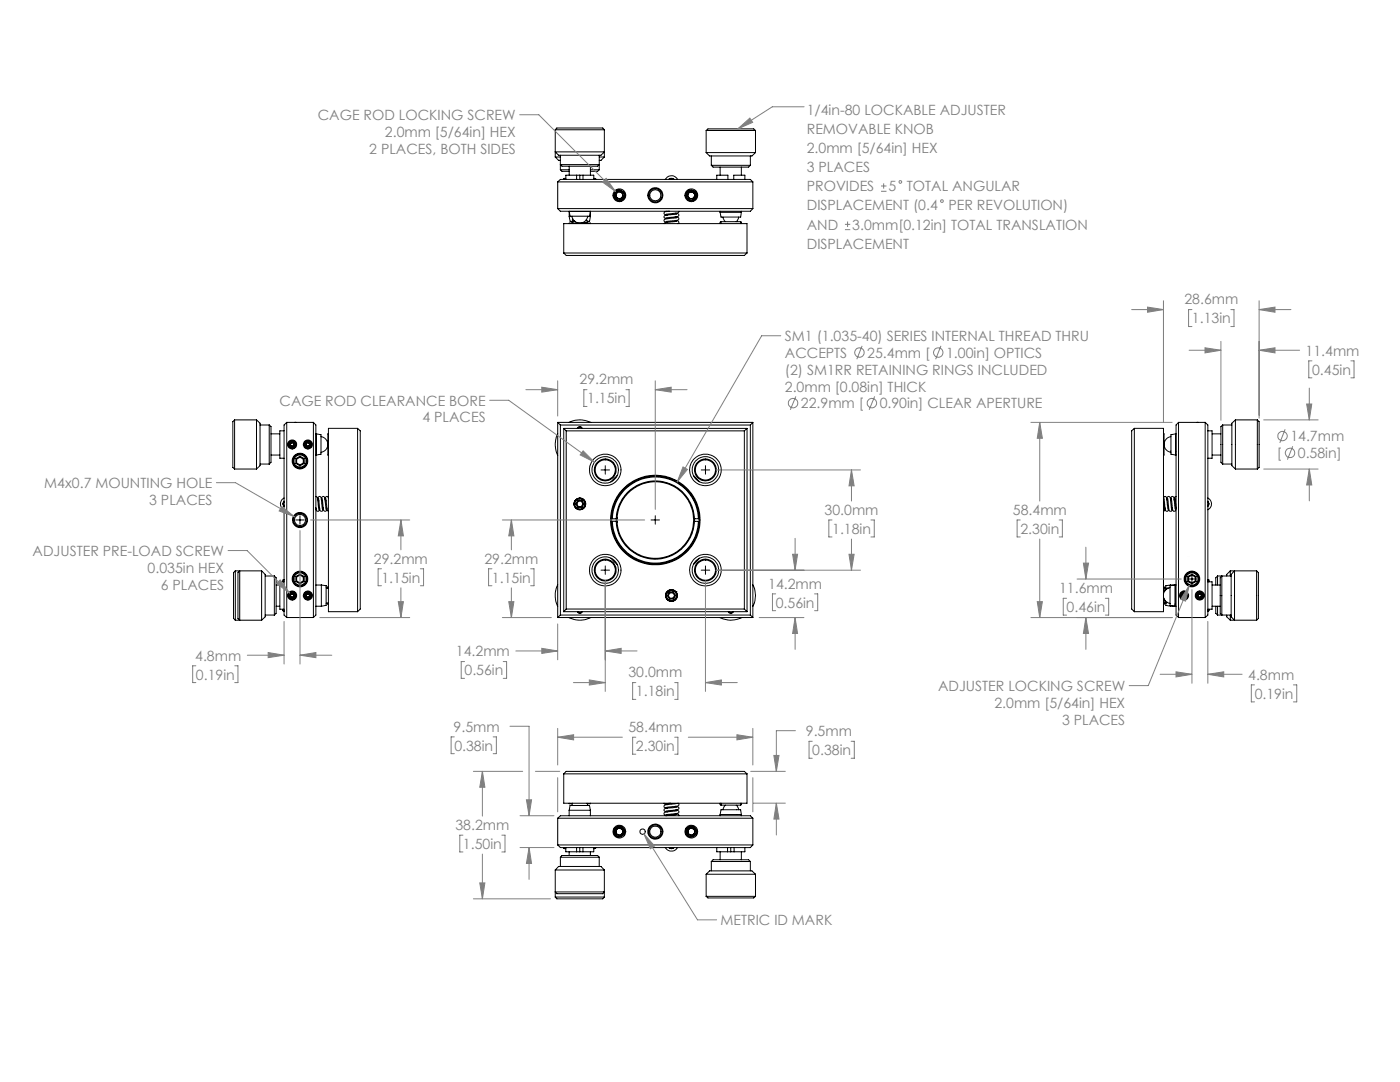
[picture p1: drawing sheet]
<svg xmlns="http://www.w3.org/2000/svg" width="279mm" height="216mm" viewBox="0 0 279 216" stroke-linecap="round" stroke-linejoin="round" font-family="sans-serif">
<g fill="none" stroke="#000" stroke-width=".2">
<path d="M110.8 31.3h1M110.8 31.3l.7 .7h.3M110.8 25.9h9.8M110.8 25.9l.3-.4h9.2l.3 .4M110.8 30.3h9.8l-.7 .7h-8.4zM110.8 25.9v5.4M111.3 36.3v5.3M111.3 36.3h38.9M111.3 36.3l.5-.5h38l.4 .5M111.8 33.9h1.8M111.8 33.9l.4 .3h1.4M111.8 32.8h7.8l-.3 .4h-7.1z"/>
<path d="M111.8 31v2.9M112.6 35.6v.2M112.6 35.6l-.1 .2M112.6 35.6h.3M113.6 33.2v1.8M115.1 35h-2.2v.8M115.1 35h1.2M115.1 35v.8M115.7 35v.8M116.3 35h2.2v.8M116.3 35v.8M117.8 33.9h1.8"/>
<path d="M117.8 33.2v1.8M118.5 35.6h.2M118.7 35.6l.2 .2M118.7 35.6v.2M119.6 31.3h1M119.6 33.9l-.3 .3h-1.5M119.6 31v2.9M120.6 31.3l-.7 .7h-.3M120.6 25.9v5.4M122.9 38.7a.81 .81 0 0 1 1.3-.2v.2a.7 .7 0 0 1-.5 1 .7 .7 0 0 1-.8-.8zM123.3 38a1.07 1.07 0 0 0-.7 1.4 1.07 1.07 0 0 0 1.5 .5 1.07 1.07 0 0 0 .4-1.5M123.3 38a1.09 1.09 0 0 1 1.2 .4"/>
<path d="M123.5 37.8l-.2 .2M124.5 38.4a1.1 1.1 0 0 1-.9 1.7M124.7 39v.1M132.8 35.8a1.37 1.37 0 0 1 2.4 0M133.6 35.8a.57 .57 0 0 1 .8 0M133.7 35.8l.2-.1 .4 .1M134 35.6l-.5 .2M134.1 35.6l.4 .2M137.3 38.1a1.07 1.07 0 0 0-.2 1.5 1.07 1.07 0 0 0 1.6 .2 1.07 1.07 0 0 0 0-1.6M137.3 38.1a1.16 1.16 0 0 1 1.4 .1M137.5 37.9l-.2 .2M137.6 38.3h.2a.75 .75 0 0 1 .9 .8l-.1 .1a.64 .64 0 0 1-.6 .5 .64 .64 0 0 1-.6-.4l-.2-.4z"/>
<path d="M138.7 38.2a1.12 1.12 0 0 1-.3 1.9M139 38.7l.1 .1M140.9 26h9.9M140.9 26l.4-.3h9.1l.4 .3M140.9 30.4h9.9M140.9 30.4l.7 .7h8.5l.7-.7M140.9 26v4.4M142 33h7.8M142 33l.3 .3h7.1l.4-.3M142 31.1v1.9M143 35.8v-.8h2.3v.8M143.7 33.3v1.7"/>
<path d="M146.4 35.8v-.8h2.3v.8M148 33.3v1.7M149.8 31.1v1.9M150.2 36.3v5.3M150.8 26v4.4M111.3 41.6h38.9M111.3 41.6l.5 .6h38l.4-.6M112.5 50.5v-5.9h36.6v5.9M112.5 50.5h36.6M112.5 50.5l.5 .5h35.6l.5-.5M113.6 44.6v-.1h4.2v.1M113.6 43.2h.6"/>
<path d="M113.6 43.2l.2 1h1M113.6 42.2h4.2l-.1 .9h-3.9zM113.6 42.2v1M114.2 44.2v.3l.1-.2 .4-.1M114.2 43.1a1.58 1.58 0 0 0 1.5 1.4 1.58 1.58 0 0 0 1.6-1.4M114.3 43.6l-.1 .1a.34 .34 0 0 0 .5 .4M116.5 44.5h.1M117 43.9l.2 .2-.1 .2-.6 .2M117.3 43.2h.5M117.3 44.2l-.1 .3M117.8 43.2l-.1 1h-.5M117.8 42.2v1"/>
<path d="M132.9 42.2h.3M133.6 42.2a.9 .9 0 0 0-1.1 .4 .55 .55 0 0 0 .7 .3M134.8 44h.2a.33 .33 0 0 1 .4 .2 .33 .33 0 0 1-.1 .4M134.8 43.3h.2a.38 .38 0 0 1 .5 .3 .38 .38 0 0 1-.5 .4l-2.1 .2M134.8 42.5l.2 .1a.37 .37 0 0 1 .5 .3 .37 .37 0 0 1-.5 .3l-2.1 .3M135 44.2l-2 .2-.5 .2M135 43.5l-1.7 .1a.57 .57 0 0 0-.8 .5l.7 .3M135 42.7l-1.7 .2a.57 .57 0 0 0-.8 .5l.7 .2M135.5 42.2l-.1 .2-.3 .1-2.2 .3M143.7 42.4h4.3M143.7 42.4l.2 .9h3.9l.2-.9M143.7 42.2v.2"/>
<path d="M143.9 44.2v.4M143.9 44.2l-.2 .1v.3M143.9 44.2h3.9M144.3 43.3l.2 .7 .3 .2M147.4 43.3l-.2 .7-.3 .2M147.8 44.2v.4M147.8 44.2l.2 .4M148 42.2v.2M46.8 83.8v9.8M46.8 83.8l-.3 .3v9.2l.3 .3M46.8 93.6h4.4M46.8 83.8h4.4"/>
<path d="M51.2 83.8v9.8M51.2 83.8l.7 .7v8.4l-.7 .7M51.9 84.8h1.8M51.9 92.6h1.8M53.7 84.8v7.8M53.7 84.8l.4 .3v7.1l-.4 .4M54.1 86.6h1.7M54.1 90.8h1.7M56.7 99.4a1.28 1.28 0 0 0-.7 1.1 1.28 1.28 0 0 0 .7 1.2M56.7 86h-.9v5.4h.9M57.2 84.3h5.3M57.2 84.3l-.5 .5v37.9l.5 .5"/>
<path d="M57.2 84.3v38.9M57.9 88.5v.4M57.9 88.9l.4 .2M57.9 88.5h.1M58 88.5v.4M58 88.9h-.1M58 88.9l.3 .1M58.3 88.3h.1M58.3 89v.1M58.3 88.3l-.4 .2M58.3 88.3l.4 .2M58.3 88.3l.3 .2"/>
<path d="M58.3 88.3l-.3 .2M58.6 88.5v.4M58.6 88.9l-.3 .1M58.6 88.9h.1M58.7 88.5v.4M58.7 88.9l-.4 .2M58.7 88.5h-.1M58.8 84.3h.1M59.1 91.5v1M59.1 91.5l.1 .1M59.1 92.5l.8 .5M59.2 91.6v.8"/>
<path d="M59.2 92.4l-.1 .1M59.2 92.4l.7 .3M59.9 91v.2M59.9 92.7v.3M59.9 91.2l-.7 .4M59.9 91l-.8 .5M59.9 91l.8 .5M59.9 91.2l.6 .4M60.5 91.6v.8M60.5 92.4l-.6 .3M60.5 92.4l.2 .1M60.7 91.5v1"/>
<path d="M60.7 92.5l-.8 .5M60.7 91.5l-.2 .1M61.1 88.5v.4M61.1 88.9l.4 .2M61.1 88.5h.1M61.1 88.9h.1M61.1 88.9l.4 .1M61.5 88.3l-.4 .2M61.5 88.3l.3 .2M61.5 88.3h.1M61.5 89v.1M61.5 88.3l.2 .2"/>
<path d="M61.7 88.9l-.2 .1M61.7 88.9h.1M61.7 88.5v.4M61.8 88.9l-.3 .2M61.8 88.5v.4M61.8 88.5h-.1M62.5 84.3l.5 .5v37.9l-.5 .5M62.5 84.3v38.9M63 99.1h.1a3.8 3.8 0 0 1 .5 2.2v.3M63 86.6h.1M63 90.8h.1M63.1 86.6v4.2"/>
<path d="M63.1 86.6l1 .1v3.9l-1 .2M63.4 99.8v-.2a.36 .36 0 0 1 .2-.5 .36 .36 0 0 1 .5 .2l.2 2.3M63.6 99.5l.2 2a.37 .37 0 0 0 .4 .5 .37 .37 0 0 0 .3-.5v-.2M64.1 87.1a1.59 1.59 0 0 1 1.3 1.6 1.59 1.59 0 0 1-1.3 1.6M64.1 99.8a.43 .43 0 0 1 .1-.6 .43 .43 0 0 1 .5 0l.3 2.4M64.3 99.5l.2 2a.38 .38 0 0 0 .4 .5 .38 .38 0 0 0 .3-.5v-.2M65 99.5l.3 2.1 .2 .4M65.5 99.4a.37 .37 0 0 0-.4-.3 .37 .37 0 0 0-.2 .5v.2M65.5 86.6h-.1v4.2h.1M71.4 85.5h-5.9v36.6h5.9M71.4 85.5v36.6M71.4 85.5l.5 .5v35.5l-.5 .6"/>
<path d="M111.3 86.5v.1a5 5 0 0 0 0 4.3M111.3 84.3v38.9M111.3 84.3l.5 .5M111.3 84.3h38.9M111.8 84.8v37.9M111.8 84.8h38M112.5 85.5l.5 .5M112.5 85.5v36.6M112.5 85.5h36.6M113 86v35.5M113 86h35.6M113.5 84.3h.1a5 5 0 0 1 4.3 0"/>
<path d="M114.7 100h.1M115.2 85.5v-.1a.53 .53 0 0 1 .5-.3 .53 .53 0 0 1 .5 .4M115.3 85.5a.43 .43 0 0 1 .4-.3 .43 .43 0 0 1 .4 .3M115.3 99.8h.8M115.3 99.8l.1 .2M115.3 99.8l-.4 .7M116.1 99.8l.4 .7M116.1 99.8l-.1 .2M119.9 93.8h1.7M120.8 92.9v1.7M123.2 94.9l-1.3 1.2M138.4 94.9l1.2 1.2"/>
<path d="M139.9 93.8h1.7M140.8 92.9v1.7M148.6 86v35.5M149.1 85.5l-.5 .5M149.1 85.5v36.6M149.8 84.8v37.9M150.2 84.3l-.4 .5M150.2 84.3v38.9M226.4 85.5h5.8v36.6h-5.8M226.4 85.5v36.6M226.4 85.5l-.6 .5v35.5l.6 .6M232.2 99.4l.1-.2a.34 .34 0 0 1 .5-.1 .34 .34 0 0 1 0 .5l.3 2"/>
<path d="M232.2 86.6h.1v4.2h-.1M232.3 99.4v.4a4 4 0 0 0 .5 2.2l.3-.1 .1-.6M232.9 99.8v-.4a.35 .35 0 0 1 .5-.3 .35 .35 0 0 1 .2 .5l.2 2M233 99.4l.1 .4a3.3 3.3 0 0 0 .4 2.2l.3-.1 .2-.6M233.6 99.8v-.2a.38 .38 0 0 1 .3-.5 .38 .38 0 0 1 .4 .5l.2 2M233.7 87.1a1.59 1.59 0 0 0-1.4 1.6 1.59 1.59 0 0 0 1.4 1.6M233.8 99.4v.4a3.6 3.6 0 0 0 .4 2.2l.4-.1 .1-.6M234.5 99.4l.2 2M234.6 86.6v4.2M234.6 86.6l-.9 .1v3.9l.9 .2M234.6 86.6h.1M234.6 90.8h.1"/>
<path d="M234.7 99.1l-.2 .1-.2 .6M235.2 84.3h5.3M235.2 84.3v38.9M235.2 84.3l-.5 .5v37.9l.5 .5M237.2 92.6h1.5v.2h-1.2l.2 .3h-.1zM237.2 88.7h1.5v.2h-1.3l1.3 .4v.3l-1.3 .4h1.3v.2h-1.5v-.4l1.3-.4-1.3-.4zM237.2 99.8l.4-.2-.2 .7 .2 .1a.65 .65 0 0 1 .9-.7 .75 .75 0 0 1-.3 1.2l.3 .1 .2 .5v1.1l-.3 .1v.5l.2 .1v1.4h-1.5v-.4h1.2v-.7l-1.2-.5v-.3l1.4-.6h-1.4v-.7a.4 .4 0 0 1 .2-.5 .4 .4 0 0 1 .5 .1l.3-.2v-.4a.25 .25 0 0 0 .3-.2 .25 .25 0 0 0-.3-.3 .8 .8 0 0 1-.7 .9 .76 .76 0 0 1-.2-1.1zM237.2 90.9h.2v.5h1.3v.2h-1.3v.5h-.2zM237.2 90.3l1.5 .4v.2l-1.5-.4zM237.2 94.9l.6 .7 .9-.7v.2l-.7 .6 .2 .2h.5v.2h-1.5v-.2h.7l-.7-.7zM237.3 93.7l.3-.2 .1 .2a.47 .47 0 0 0-.3 .7 .47 .47 0 0 0 .7 .2 .44 .44 0 0 0 .5-.4 .44 .44 0 0 0-.4-.5v-.2a.7 .7 0 0 1 .5 .9 .7 .7 0 0 1-1 .4 .71 .71 0 0 1-.4-1.1zM238.9 84.3h.1"/>
<path d="M240.5 84.3v38.9M240.5 84.3l.5 .5v37.9l-.5 .5M241 99.4a1.28 1.28 0 0 1 .8 1.1 1.28 1.28 0 0 1-.8 1.2M241 86h.9v5.4h-.9M241.9 86.6h1.8M241.9 90.8h1.8M244 84.8v7.8M244 84.8l-.3 .3v7.1l.3 .4M244 84.8h1.8M244 92.6h1.8M246.6 83.8v9.8M246.6 83.8l-.8 .7v8.4l.8 .7"/>
<path d="M246.6 93.6h4.3M246.6 83.8h4.3M250.9 83.8v9.8M250.9 83.8l.4 .3v9.2l-.4 .3M47 113.9v9.9M47 113.9l-.4 .4v9.1l.4 .4M47 113.9h5.2M47.8 113.9v9.9l-.3-.4v-9.1zM52.2 113.9v9.9M52.2 113.9l.7 .7v8.5l-.7 .7M52.9 114.9h1.9M54.8 114.9v7.8"/>
<path d="M54.8 114.9l.3 .4v7.1l-.3 .3M55.1 116.7h.7M56.5 100.6l.2 .5M56.5 115.7h.2M56.5 115.7v.4M56.7 100l-.2 .5M56.7 115.7h-.2M56.7 100.1a.53 .53 0 0 0 0 .9M56.7 100.2l-.1 .2 .1 .5M56.7 116.1h-.9v5.5h.9M57.9 118.6v.5M57.9 119.1l.4 .2"/>
<path d="M57.9 118.6l.1 .1M58 119l.3 .2M58 119l-.1 .1M58 118.7v.3M58.3 118.4l-.4 .2M58.3 118.4l.4 .2M58.3 118.4v.1M58.3 119.2v.1M58.3 118.5l.3 .2M58.3 118.5l-.3 .2M58.6 119l-.3 .2M58.6 119l.1 .1"/>
<path d="M58.6 118.7v.3M58.7 119.1l-.4 .2M58.7 118.6v.5M58.7 118.6l-.1 .1M59 103.8h1.7M59.1 116l.8 .5M59.1 115l.1 .1M59.1 115v1M59.2 115.9l.7 .4M59.2 115.9l-.1 .1M59.2 115.1v.8M59.9 114.6v.2"/>
<path d="M59.9 116.3v.2M59.9 114.8l-.7 .3M59.9 114.6l-.8 .4M59.9 114.6l.8 .4M59.9 114.8l.6 .3M59.9 102.9v1.7M60.5 115.9l-.6 .4M60.5 115.9l.2 .1M60.5 115.1v.8M60.7 116l-.8 .5M60.7 115v1M60.7 115l-.2 .1"/>
<path d="M61.1 118.6v.5M61.1 119.1l.4 .2M61.1 118.6v.1M61.1 118.7v.3M61.1 119v.1M61.1 119l.4 .2M61.5 118.4v.1M61.5 119.2v.1M61.5 118.4l-.4 .2M61.5 118.4l.3 .2M61.5 118.5l-.4 .2M61.5 118.5l.2 .2"/>
<path d="M61.7 118.7v.3M61.7 119l-.2 .2M61.7 119l.1 .1M61.8 118.6v.5M61.8 119.1l-.3 .2M61.8 118.6l-.1 .1M63 101.3l.1 .2a.35 .35 0 0 0 .3 .5 .35 .35 0 0 0 .3-.4l.1-.3M63 116.7h1.1M64.1 116.8v4.2M64.1 116.7v.1M64.1 116.7l1 .2v3.9l-1 .2M65.1 117.3l.4 .1"/>
<path d="M65.4 117.3l.1 .1M65.5 117l-.3 .3M65.5 117.2l-.2 .1M111.3 116.7a5 5 0 0 0 0 4.3M114.9 100.5h.2M114.9 100.5l.4 .8M115.1 100.5l.3 .6M115.3 101.3h.8M115.4 100h.6M115.4 101.1h.6M115.4 101.1l-.1 .2M115.4 100l-.3 .5"/>
<path d="M116 101.1l.1 .2M116 100l.3 .5M116.3 100.5l-.3 .6M116.3 100.5h.2M116.5 100.5l-.4 .8M119.9 113.8h1.7M120.8 112.9v1.7M121.9 111.4l1.3 1.2M122.2 104a8.6 8.6 0 0 0 8.6 8.4 8.6 8.6 0 0 0 8.6-8.4M122.2 103.5a8.6 8.6 0 0 1 8.6-8.3 8.6 8.6 0 0 1 8.6 8.3M123 103.5h.1M123 103.5a7.8 7.8 0 0 1 7.8-7.5 7.8 7.8 0 0 1 7.8 7.5"/>
<path d="M123 104h.1M123 104a7.8 7.8 0 0 0 7.8 7.6 7.8 7.8 0 0 0 7.8-7.6M123 104h-1a8.8 8.8 0 0 0 8.8 8.5 8.8 8.8 0 0 0 8.8-8.5h-1M123 103.5h-1a8.8 8.8 0 0 1 8.8-8.5 8.8 8.8 0 0 1 8.8 8.5h-1M123 103.5v.5M123 104l.2 .2M123.2 103.3a7.6 7.6 0 0 1 7.6-7.2 7.6 7.6 0 0 1 7.6 7.2M123.2 104.2a7.6 7.6 0 0 0 7.6 7.2 7.6 7.6 0 0 0 7.6-7.2M123.2 103.3v.9M123.2 103.3l-.2 .2M129.9 103.8h1.7M130.8 102.9v1.7"/>
<path d="M133.2 118.8h.2M133.2 118.8l.4 .8M133.4 118.8l.3 .6M133.6 118.1l-.4 .7M133.6 118.1l.1 .2M133.7 118.3l-.3 .5M133.7 119.4l-.1 .2M134.3 118.3h-.6M134.3 118.3l.3 .5M134.3 119.3l-.6 .1M134.3 119.3l.1 .2M134.4 118.1h-.8"/>
<path d="M134.4 118.1l-.1 .2M134.4 118.1l.4 .7M134.4 119.5l-.8 .1M134.6 118.8l-.3 .5M134.6 118.8h.2M134.8 118.8l-.4 .7M134.9 118.1h.1M138.4 103.3v.9M138.4 103.3l.2 .2M138.6 103.5h.1M138.6 104h.1M138.6 103.5v.5"/>
<path d="M138.6 104l-.2 .2M139.6 111.4l-1.2 1.2M139.9 113.8h1.7M140.8 112.9v1.7M150.2 116.7a4.7 4.7 0 0 1 0 4.3M232.2 100.3l.1 1.3M232.2 119.2a1.64 1.64 0 0 0 1.3 1.2M232.2 117.2a.43 .43 0 0 1 .3 .4 .43 .43 0 0 1-.3 .4M232.2 117a.54 .54 0 0 1 .4 .6 .54 .54 0 0 1-.4 .5M232.2 119.7a.43 .43 0 0 1 .3 .4 .43 .43 0 0 1-.3 .4M232.2 119.6a.54 .54 0 0 1 .4 .5 .54 .54 0 0 1-.4 .5M232.3 119.3v.3"/>
<path d="M232.5 101.3l-.1 .5-.2 .2M232.6 117.6v.1M232.7 117.3h-.2M233.2 117.4h-.4l-.1 .2M233.5 117.3a1.63 1.63 0 0 0-1.3 1.2M233.5 116.9l1-.2v4.3l-1-.2zM233.6 116.7v.2M233.6 116.7l-.9 .2v.8M233.6 116.7h1.1M235.9 119l.4 .3M235.9 118.6v.4M235.9 118.6h.1"/>
<path d="M236 119l.3 .2M236 119h-.1M236 118.6v.4M236.3 119.2v.1M236.4 118.4l.3 .3M236.4 118.4l-.5 .2M236.4 118.5l.2 .2M236.4 118.4v.1M236.4 118.5l-.4 .1M236.6 119l-.3 .2M236.6 119v.1M236.6 118.7v.3"/>
<path d="M236.6 119.1l-.3 .2M236.7 118.7l-.1 .4M236.7 118.7h-.1M237 115.5h1.7M237 108h1.7v.4h-.7v.6h.7v.5h-1.3v.4h1.3v.5h-1.3v.5h-.4v-1.9h.6v-.6h-.6zM237 115v1M237 116l.9 .5M237 115l.2 .1M237.2 115.9l.7 .4 .6-.4M237.2 115.1l.7-.3 .6 .3M237.2 115.9l-.2 .1M237.2 115.1v.8"/>
<path d="M237.5 101.3l.2 .1 .1 .4h-.4zM237.5 106.9a.45 .45 0 0 1 .7 0 .45 .45 0 0 1-.2 .7 .44 .44 0 0 1-.5-.2 .44 .44 0 0 1 0-.5zM237.5 105.3l.2 .1 .1 .5h-.4zM237.5 101.5l.2-.1v.4h-.2zM237.5 100.1h.1l-.1 .3zM237.5 102.9l.6-.2v.5zM237.7 100a.56 .56 0 0 1 .6-.5 .56 .56 0 0 1 .5 .7l-.1 .4-.3 .3 .3 .5v1.3l-.2 .1v.4l.2 .1v1.9l-.5 .1-.1 .2v.4h.6v.4h-1.7v-.9a.47 .47 0 0 1 .3-.5 .47 .47 0 0 1 .6 .2M237.7 100h.1M237.7 100l-.1-.4a.74 .74 0 0 0-.6 .5 .74 .74 0 0 0 .3 .8l-.2 .3-.1 1.1h1.1l-1.1 .4v.5l1.2 .5v.5h-1.2v.6h1.7l-.6 .1-.2 .2M237.7 103l.4-.2v.3zM237.9 114.6v1.9M237.9 114.6l.8 .4"/>
<path d="M237.9 114.6l-.9 .4M237.9 105.1h.1M238.1 101.3l.3 .1v.4h-.4zM238.1 100.5v.4l-.3 .1-.1-.1 .2-.1zM238.1 101.3l.2 .1v.4h-.3zM238.2 100.1v.3h-.1zM238.5 115.9l.2 .1M238.5 115.1v.8M238.7 115v1M238.7 115l-.2 .1M238.7 116l-.8 .5M239 118.7l.1 .4"/>
<path d="M239 118.7h.1M239.1 119.1l.4 .2M239.1 118.7l.1 .4M239.2 119.1l.3 .1M239.2 119.1h-.1M239.3 118.4l-.3 .3M239.3 118.4l.4 .1M239.3 118.4l.1 .1M239.4 118.5l-.3 .2M239.4 118.5l.3 .1M239.5 119.2v.1M239.7 118.6v.3"/>
<path d="M239.7 118.5l.2 .5M239.7 118.5v.1M239.7 118.9l.2 .1M239.7 118.9l-.2 .3M239.9 119l-.4 .3M241 100l.3 .5M241 115.7h.3M241 100.2l.2 .2-.2 .5M241 100.1a.53 .53 0 0 1 0 .9M241 116.1h.9v5.5h-.9M241.3 100.6l-.3 .5M241.3 115.7v.4"/>
<path d="M241.9 116.7h1.6M243 114.9v1.8M243 114.9l-.4 .4v1.4M243 114.9h2.7M243.8 114.9v7.8l-.3-.3v-7.1zM245.5 113.9v1M245.5 113.9l-.7 .7v.3M245.5 113.9h5.3M246.4 113.9v9.9l-.7-.7v-8.5zM250.8 113.9v9.9M250.8 113.9l.3 .4v9.1l-.3 .4M47 123.8h5.2"/>
<path d="M52.9 122.7h1.9M55.1 121h.7M56.5 121.8h.2M56.5 121.8l.2 .2M56.5 121.6v.2M57.2 123.2h5.3M63 121h1.1M65.2 120.4l.3 .2M65.3 120.4l.2 .1M65.5 120.3l-.4 .1M111.3 123.2h38.9M111.8 122.7h38"/>
<path d="M111.8 122.7l-.5 .5M112.5 122.1h36.6M113 121.5l-.5 .6M113 121.5h35.6M113.5 123.2a4.8 4.8 0 0 0 4.4 0M115.2 122.1a.54 .54 0 0 0 .5 .3 .54 .54 0 0 0 .5-.3M115.3 122.1h.1a.41 .41 0 0 0 .3 .2 .41 .41 0 0 0 .4-.2M143.7 123.2v.1a4.9 4.9 0 0 0 4.3-.1M145.3 122.1h.1a.54 .54 0 0 0 .5 .3 .54 .54 0 0 0 .5-.3M145.4 122.1h.1a.43 .43 0 0 0 .4 .2 .43 .43 0 0 0 .4-.2M148.6 121.5l.5 .6M149.8 122.7l.4 .5"/>
<path d="M232.5 120.4h.2M232.7 120.3v.5l.9 .2M232.9 120.2l-.3 .1M233.6 120.8v.2M233.6 121h1.1M235.2 123.2h5.3M241 121.8h.3M241.3 121.8l-.3 .2M241.3 121.6v.2M241.9 121h1.6M242.6 121v1.4l.4 .3M243 121v1.7"/>
<path d="M243 122.7h2.7M244.8 122.7v.4l.7 .7M245.5 122.7v1.1M245.5 123.8h5.3M112.5 154.4v5.9h36.6v-5.9M112.5 154.4h36.6M112.5 154.4l.5-.5h35.6l.5 .5M110.8 178h9.8l-.3 .3h-9.2zM110.8 173.6h9.8M110.8 173.6l.7-.7h8.4l.7 .7M110.8 179h9.8M110.8 179l.3 .3h9.2l.3-.3"/>
<path d="M110.8 173.6v5.4M111.3 163.3v5.3M111.3 168.6h38.9M111.3 168.6l.5 .5h38l.4-.5M111.3 163.3h38.9M111.3 163.3l.5-.5h38l.4 .5M111.8 171.1h7.8M111.8 171.1l.4-.4h7.1l.3 .4M111.8 171.1v1.8M112.5 169.1l.1 .2M112.6 169.1v.2M112.6 169.3h.3"/>
<path d="M112.9 169.1v.9h2.2M113.6 160.3v.1h.6M113.6 161.7h4.2M113.6 161.7l.2-1h3.8l.2 1M113.6 161.7v1.1M113.6 170v.7M114.3 160.3l-.1 .4M115.1 170h1.2M115.1 169.1v.9M115.7 169.1v.9M116.3 169.1v.9M117.2 160.3l.1 .4"/>
<path d="M117.8 160.3v.1h-.6M117.8 161.7v1.1M117.8 170v.7M118.5 169.1v.9h-2.2M118.5 169.3h.2M118.7 169.1v.2M118.9 169.1l-.2 .2M119.6 171.1v1.8M120.6 173.6v5.4M122.7 165.2a1.11 1.11 0 0 0 .7 1.8M122.8 166.7l.1 .1M122.9 165.6l.2-.1a.69 .69 0 0 1 .7-.2 .69 .69 0 0 1 .5 .5v.4a.81 .81 0 0 1-1.4 .1z"/>
<path d="M124.6 166.3a1.07 1.07 0 0 0-.6-1.4 1.07 1.07 0 0 0-1.4 .7 1.07 1.07 0 0 0 .8 1.4M124.6 166.3v.3M124.6 166.3a1.21 1.21 0 0 1-1.2 .7M132.5 160.3l.2 .1 .5 .2M132.8 169.1a1.4 1.4 0 0 0 2.4 0M133.5 169.1l.5 .2M133.6 169.1a.57 .57 0 0 0 .8 0M133.7 169.1l.2 .1 .4-.1M133.8 160.3l-.9 .1M134.5 169.1l-.4 .2M134.8 160.9a.48 .48 0 0 1 .7 .4 1.12 1.12 0 0 1-1.2 .4l-1.4 .1M134.8 161.6h.2a.35 .35 0 0 1 .5 .3 .35 .35 0 0 1-.4 .4l-2.2 .3"/>
<path d="M134.8 162.4a.48 .48 0 0 1 .7 .4M135.1 160.3l-1.9 .3a.48 .48 0 0 0-.5 0 .48 .48 0 0 0-.2 .4l.7 .3M135.1 161l-1.9 .3a.45 .45 0 0 0-.5 0 .45 .45 0 0 0-.1 .5l.6 .2M135.1 161.8h-.2a4.5 4.5 0 0 0-2.4 .5 .49 .49 0 0 0 .7 .4M135.1 162.5l-2.2 .3M135.3 160.3a.35 .35 0 0 1 .1 .5 .35 .35 0 0 1-.5 .1l-2 .2M137 165.2a1.11 1.11 0 0 0 .8 1.8M137.2 166.7v.1M137.3 165.6l.1-.1a.69 .69 0 0 1 .8-.2 .69 .69 0 0 1 .4 .5v.4a.8 .8 0 0 1-1.3 .1zM139 166.3a1.07 1.07 0 0 0-.7-1.4 1.07 1.07 0 0 0-1.4 .7 1.07 1.07 0 0 0 .9 1.4M139 166.3v.3M139 166.3a1.11 1.11 0 0 1-1.2 .7"/>
<path d="M140.9 178.9h9.9M140.9 178.9l.4 .3h9.1l.4-.3M140.9 174.4h9.9M140.9 174.4l.7-.6h8.5l.7 .6M140.9 174.4v4.5M142 171.9h7.8M142 171.9l.3-.3h7.1l.4 .3M142 171.9v1.9M143 169.1v.9h2.2M143.7 160.3v.3l.2 .1M143.7 162.5h4.3M143.7 162.5l.2-.9h3.9l.2 .9"/>
<path d="M143.7 162.5v.3M143.7 170v1.6M143.9 160.3v.4M143.9 160.7h3.9M144.8 160.7l-.3 .2-.2 .7M145.2 170h1.3M145.2 169.1v.9M145.8 169.1v.9M146.5 169.1v.9M146.9 160.7l.3 .2 .2 .7M147.8 160.3v.4M148 160.3l-.2 .4"/>
<path d="M148 162.5v.3M148 170v1.6M148.7 169.1v.9h-2.2M149.8 171.9v1.9M150.2 163.3v5.3M150.8 174.4v4.5"/>
<circle cx="123.6" cy="39" r=".66"/>
<circle cx="123.6" cy="38.9" r=".93"/>
<circle cx="123.6" cy="39" r="1.27"/>
<circle cx="130.8" cy="39" r="1.1"/>
<circle cx="130.8" cy="39" r="1.5"/>
<circle cx="130.8" cy="39" r="1.32"/>
<circle cx="138" cy="38.9" r=".92"/>
<circle cx="138" cy="39" r="1.27"/>
<circle cx="138" cy="38.9" r=".67"/>
<circle cx="58.3" cy="88.7" r=".72"/>
<circle cx="58.3" cy="88.7" r=".56"/>
<circle cx="58.3" cy="88.7" r=".9"/>
<circle cx="59.9" cy="92" r="1.38"/>
<circle cx="59.9" cy="92" r="1.23"/>
<circle cx="59.9" cy="92" r="1.56"/>
<circle cx="59.9" cy="92" r="1.39"/>
<circle cx="61.4" cy="88.7" r=".55"/>
<circle cx="61.4" cy="88.7" r=".72"/>
<circle cx="61.4" cy="88.7" r=".74"/>
<circle cx="61.5" cy="88.7" r=".91"/>
<circle cx="120.8" cy="93.8" r="3.1"/>
<circle cx="120.8" cy="93.8" r="2.18"/>
<circle cx="120.8" cy="93.8" r="2.65"/>
<circle cx="120.8" cy="93.8" r="2"/>
<circle cx="140.8" cy="93.8" r="2.18"/>
<circle cx="140.8" cy="93.8" r="3.1"/>
<circle cx="140.8" cy="93.8" r="2.65"/>
<circle cx="140.8" cy="93.8" r="2"/>
<circle cx="58.3" cy="118.8" r=".72"/>
<circle cx="58.3" cy="118.8" r=".56"/>
<circle cx="58.3" cy="118.8" r=".89"/>
<circle cx="58.3" cy="118.8" r=".73"/>
<circle cx="59.9" cy="115.5" r="1.38"/>
<circle cx="59.9" cy="103.8" r="1.5"/>
<circle cx="59.9" cy="115.5" r="1.56"/>
<circle cx="59.9" cy="103.8" r="1.11"/>
<circle cx="59.9" cy="115.5" r="1.21"/>
<circle cx="59.9" cy="103.8" r="1.33"/>
<circle cx="61.4" cy="118.8" r=".55"/>
<circle cx="61.4" cy="118.8" r=".72"/>
<circle cx="61.4" cy="118.8" r=".74"/>
<circle cx="61.5" cy="118.8" r=".89"/>
<circle cx="115.7" cy="100.6" r="1"/>
<circle cx="115.7" cy="100.5" r="1.18"/>
<circle cx="115.7" cy="100.5" r="1.17"/>
<circle cx="120.8" cy="113.8" r="3.1"/>
<circle cx="120.8" cy="113.8" r="2.18"/>
<circle cx="120.8" cy="113.8" r="2"/>
<circle cx="120.8" cy="113.8" r="2.64"/>
<circle cx="130.8" cy="103.8" r="8.9"/>
<circle cx="130.8" cy="103.8" r="8.8"/>
<circle cx="134" cy="118.8" r="1.16"/>
<circle cx="134" cy="118.8" r="1.17"/>
<circle cx="134" cy="118.8" r=".99"/>
<circle cx="140.8" cy="113.8" r="2.18"/>
<circle cx="140.8" cy="113.8" r="3.1"/>
<circle cx="140.8" cy="113.8" r="2"/>
<circle cx="140.8" cy="113.8" r="2.64"/>
<circle cx="236.3" cy="118.8" r=".89"/>
<circle cx="236.3" cy="118.8" r=".56"/>
<circle cx="236.3" cy="118.8" r=".74"/>
<circle cx="236.3" cy="118.8" r=".73"/>
<circle cx="237.9" cy="115.5" r="1.39"/>
<circle cx="237.9" cy="115.5" r="1.56"/>
<circle cx="237.9" cy="115.5" r="1.38"/>
<circle cx="237.9" cy="115.5" r="1.23"/>
<circle cx="237.9" cy="107.1" r=".85"/>
<circle cx="239.4" cy="118.8" r=".72"/>
<circle cx="239.4" cy="118.8" r=".89"/>
<circle cx="239.4" cy="118.8" r=".57"/>
<circle cx="123.6" cy="165.9" r=".68"/>
<circle cx="123.6" cy="166" r=".92"/>
<circle cx="123.6" cy="165.9" r="1.27"/>
<circle cx="128.2" cy="166" r=".52"/>
<circle cx="130.8" cy="165.9" r="1.1"/>
<circle cx="130.8" cy="165.9" r="1.33"/>
<circle cx="130.8" cy="166" r="1.51"/>
<circle cx="138" cy="165.9" r=".68"/>
<circle cx="138" cy="165.9" r="1.27"/>
<circle cx="138" cy="165.9" r=".91"/>
</g>
<g fill="none" stroke="#808080" stroke-width=".2">
<path d="M103.7 22.9h3.8l15.3 15.3M121 35.6l1.8 2.6-2.5-1.9zM147.2 25.7l2.4-2.1 .6 .8zM160.5 21.3h-6.4l-6.8 4.4M175.8 38.2h1.1M175.8 37.1h1.1M176.4 36.6v1M168.6 45.8h1.1M168.6 44.8h1.1M169.2 44.2v1.1M97.7 79.9h3.8l17.1 12.3M104.9 77.8h6.4"/>
<path d="M108.1 77.3l3.2 .5-3.2 .4zM111.3 76v7M117.2 77.8h-.7v3.3h.7M124.9 77.8h.7v3.3h-.7M130.8 77.8h6.3M130.8 76v25.6M130.8 77.8l3.1-.5v.9zM155.8 67h-3.8l-16.9 29.2M158.8 79.1l-1.1 2.7M172.1 69l-1.1 2.7M174.6 79.1l-1.1 2.7M187.8 69l-1.1 2.7"/>
<path d="M225.8 61.8h6.4M229 61.3l3.2 .5-3.2 .5zM232.2 60v24.2M237.3 69.9h6.4M237.9 61.8h-.7v3.4h.7M240.5 69.4l3.2 .5-3.2 .5zM243.7 68.1v15.8M245.6 61.8h.7v3.4h-.7M251.3 60v23.4M251.3 69.9h8.1M251.3 61.8h6.3M251.3 69.9l3.2-.5v1z"/>
<path d="M251.3 61.8l3.2-.5v1zM261.3 77.4v6.4M261.8 72h-.6v3.4h.6M269.6 72h.6v3.4h-.6M43.2 96.3h3.8l11.7 6.8M116.4 90l2.2 2.2-2.8-1.4zM136.3 93.2l.9 .5-2.1 2.5zM142.9 93.8h28.8M169.9 93.8v6.2M169.9 93.8l.6 3.1h-1.1zM205.7 84.3h28.2M207.5 84.3l.5 3.2h-1z"/>
<path d="M207.5 84.3v15.7M252.2 83.8h10.9M252.2 93.6h10.9M256.5 85.7l-1.1 2.7M258 89l-1.1 2.7M260.8 80.6h1l-.5 3.2zM261.3 93.6l.5 3.2h-1zM261.3 93.6v6.3M45.5 109.9h3.8l8.5 8.4M55.2 116.4l.7-.7 1.9 2.6zM56.2 101.1l2.5 2-3-1.1zM59.9 105.9v26.6"/>
<path d="M62 103.8h19.8M76.1 113.5h-.6v3.4h.6M80 103.8v5.9M80 117.3v5.9M80 103.8l.5 3.1h-1zM83.9 113.5h.6v3.4h-.6M98.2 113.5h-.7v3.4h.7M100.3 103.8h28.4M102.1 103.8v5.9M102.1 117.3v5.9M102.1 103.8l.5 3.1h-1.1zM105.9 113.5h.7v3.4h-.7"/>
<path d="M120.8 115.9v22.1M140.8 115.9v22.1M142.9 113.8h28.8M154.8 118.5h-.6v3.4h.6M158.2 110.6h1l-.5 3.2zM158.7 107.4v6.4M162.6 118.5h.6v3.4h-.6M166 103.8h-.6v3.3h.6M169.4 110.6h1.1l-.6 3.2zM169.9 107.6v6.2M173.8 103.8h.7v3.3h-.7M203.6 103.8h-.6v3.3h.6"/>
<path d="M207.5 107.6v15.6M211.4 103.8h.6v3.3h-.6M212.9 119.4h-.7v3.3h.7M214.9 115.5h20.9M216.2 112.4h1l-.5 3.1zM216.7 109.2v6.3M220.6 119.4h.7v3.3h-.7M237.3 116.8l-.7 3.1-.9-.3zM237.3 116.8l-8.1 20h-3.8M237.9 117.7v18.6M39.1 132.9h-.6v3.3h.6M46.8 132.9h.7v3.3h-.7"/>
<path d="M49.4 130.7h7.3M53.5 130.2l3.2 .5-3.2 .5zM56.7 124v8.5M59.9 130.7h6.3M59.9 130.7l3.1-.5v1zM63.8 123.2h18M79.5 120.1h1l-.5 3.1zM92.7 132h-.7v3.4h.7M100.3 123.2h9.7M100.4 132h.7v3.4h-.7M101.5 120.1h1.1l-.5 3.1zM102.9 129.9h8.4"/>
<path d="M108.1 129.4l3.2 .5-3.2 .5zM111.3 124.5v7.2M114.4 136.2h6.4M117.6 135.7l3.2 .5-3.2 .5zM120.8 129.9h6.3M120.8 129.9l3.2-.5v1zM126.9 136.2h-.6v3.4h.6M134.7 136.2h.6v3.4h-.6M140.8 136.2h6.3M140.8 136.2l3.2-.5v1zM151.5 123.2h8.9M158.7 123.2l.5 3.2h-1z"/>
<path d="M158.7 123.2v6.4M205.7 123.2h28.2M207 120.1h1l-.5 3.1zM216.7 123.2v6.4M216.7 123.2l.5 3.2h-1zM231.5 134.5h6.4M234.7 134.1l3.2 .4-3.2 .6zM241 124v12.3M241 134.5h6.9M241 134.5l3.2-.4v1zM250.4 136.7h-.7v3.3h.7M258.1 136.7h.7v3.3h-.7"/>
<path d="M90.7 147h-.7v3.4h.7M94.5 153.9h9.8M96.3 153.9v8.9M96.3 153.9l.5 3.2h-1.1zM98.4 147h.7v3.4h-.7M101.8 144.9h3.8v17.9M105.1 159.6h1l-.5 3.2zM106.9 153.9h4.8M111.3 145.3v7.3M111.3 155.2v6.8M111.3 147.1h12.9M111.3 147.1l3.2-.5v1z"/>
<path d="M126.9 147.1h-.6v3.4h.6M134.7 147.1h.6v3.4h-.6M137.4 147.1h12.8M147.1 146.6l3.1 .5-3.1 .5zM149.8 153.9h6.9M150.2 145.3v7.3M150.2 155.2v6.8M154.4 150.7h1.1l-.6 3.2zM158.7 145.8h-3.8v8.1M162.1 147.9h-.6v3.4h.6M169.9 147.9h.6v3.4h-.6M92.4 166.6h-.6v3.4h.6"/>
<path d="M94.5 179.3h15.4M95.7 176.2h1.1l-.5 3.1zM96.3 170.4v8.9M100.2 166.6h.6v3.4h-.6M103.8 169.1h6.8M103.8 162.8h6.8M105.6 169.1v6.4M105.6 169.1l.5 3.2h-1zM128.5 166.4l10.7 17.1h3.8M128.5 166.4l2.1 2.4-.8 .6zM150.4 160.3h6.3M154.9 160.3v6.3"/>
<path d="M154.9 160.3l.6 3.1h-1.1z"/>
<circle cx="179.7" cy="36.3" r=".27"/>
<circle cx="188" cy="40.1" r=".27"/>
<circle cx="171.5" cy="70.4" r=".95"/>
<circle cx="187.3" cy="70.4" r=".95"/>
<circle cx="158.3" cy="80.4" r=".94"/>
<circle cx="174" cy="80.4" r=".94"/>
<circle cx="256" cy="87" r=".93"/>
<circle cx="257.5" cy="90.4" r=".95"/>
</g>
<g fill="#808080">
<path d="M147.2 25.7l2.4-2.1 .6 .8z"/>
<path d="M108.1 129.4l3.2 .5-3.2 .5zM120.8 129.9l3.2-.5v1zM117.6 135.7l3.2 .5-3.2 .5zM140.8 136.2l3.2-.5v1zM158.7 123.2l.5 3.2h-1zM158.2 110.6h1l-.5 3.2zM169.9 93.8l.6 3.1h-1.1zM169.4 110.6h1.1l-.6 3.2zM136.3 93.2l-1.2 3 2.1-2.5zM102.1 103.8l.5 3.1h-1.1zM101.5 120.1h1.1l-.5 3.1zM108.1 77.3l3.2 .5-3.2 .4zM130.8 77.8l3.1-.5v.9zM116.4 90l-.6 .8 2.8 1.4zM128.5 166.4l1.3 3 .8-.6zM105.6 169.1l.5 3.2h-1zM105.1 159.6h1l-.5 3.2zM95.7 176.2h1.1l-.5 3.1zM96.3 153.9l.5 3.2h-1.1zM154.4 150.7h1.1l-.6 3.2zM154.9 160.3l.6 3.1h-1.1zM111.3 147.1l3.2-.5v1zM147.1 146.6l3.1 .5-3.1 .5zM56.2 101.1l-.5 .9 3 1.1zM55.2 116.4l2.6 1.9-1.9-2.6zM53.5 130.2l3.2 .5-3.2 .5zM59.9 130.7l3.1-.5v1zM79.5 120.1h1l-.5 3.1zM80 103.8l.5 3.1h-1zM121 35.6l-.7 .7 2.5 1.9zM260.8 80.6h1l-.5 3.2zM261.3 93.6l.5 3.2h-1zM251.3 69.9l3.2-.5v1zM240.5 69.4l3.2 .5-3.2 .5zM251.3 61.8l3.2-.5v1zM229 61.3l3.2 .5-3.2 .5zM216.7 123.2l.5 3.2h-1zM216.2 112.4h1l-.5 3.1zM207 120.1h1l-.5 3.1zM207.5 84.3l.5 3.2h-1zM241 134.5l3.2-.4v1zM234.7 134.1l3.2 .4-3.2 .6zM237.3 116.8l-1.6 2.8 .9 .3z"/>
</g>
<path d="M236.4 88.1h2.8v23h-2.8z" fill="#fff" stroke="#fff" stroke-width=".35"/>
<g font-size="2.8" fill="#808080">
<text x="63.4" y="23.9">CAGE ROD LOCKING SCREW</text>
<text x="161" y="22.9">1/4in-80 LOCKABLE ADJUSTER</text>
<text x="76.8" y="27.3">2.0mm [5/64in] HEX</text>
<text x="161" y="26.7">REMOVABLE KNOB</text>
<text x="73.7" y="30.7">2 PLACES, BOTH SIDES</text>
<text x="161" y="30.5">2.0mm [5/64in] HEX</text>
<text x="161" y="34.3">3 PLACES</text>
<text x="161" y="38.2">PROVIDES</text>
<text x="161" y="42">DISPLACEMENT (0.4</text>
<text x="177.3" y="38.2">5</text>
<text x="181" y="38.2">TOTAL ANGULAR</text>
<text x="189.3" y="42">PER REVOLUTION)</text>
<text x="161" y="45.8">AND</text>
<text x="170.1" y="45.8">3.0mm[0.12in] TOTAL TRANSLATION</text>
<text x="161" y="49.6">DISPLACEMENT</text>
<text x="236.4" y="60.7">28.6mm</text>
<text x="237.9" y="64.5">1.13in</text>
<text x="156.6" y="68">SM1 (1.035-40) SERIES INTERNAL THREAD THRU</text>
<text x="156.6" y="71.4">ACCEPTS</text>
<text x="173.1" y="71.4">25.4mm [</text>
<text x="188.8" y="71.4">1.00in] OPTICS</text>
<text x="260.6" y="71">11.4mm</text>
<text x="115.7" y="76.7">29.2mm</text>
<text x="156.6" y="74.8">(2) SM1RR RETAINING RINGS INCLUDED</text>
<text x="261.9" y="74.8">0.45in</text>
<text x="55.8" y="80.9">CAGE ROD CLEARANCE BORE</text>
<text x="117.2" y="80.5">1.15in</text>
<text x="156.6" y="78.1">2.0mm [0.08in] THICK</text>
<text x="159.8" y="81.5">22.9mm [</text>
<text x="175.6" y="81.5">0.90in] CLEAR APERTURE</text>
<text x="84.3" y="84.3">4 PLACES</text>
<text x="257.5" y="88.1">14.7mm</text>
<text x="254.8" y="91.4">[</text>
<text x="259" y="91.4">0.58in]</text>
<text x="8.8" y="97.4">M4x0.7 MOUNTING HOLE</text>
<text x="29.8" y="100.8">3 PLACES</text>
<text x="164.6" y="102.7">30.0mm</text>
<text x="166.1" y="106.5">1.18in</text>
<text x="202.2" y="102.7">58.4mm</text>
<text x="203.7" y="106.5">2.30in</text>
<text x="6.5" y="110.9">ADJUSTER PRE-LOAD SCREW</text>
<text x="74.6" y="112.4">29.2mm</text>
<text x="96.7" y="112.4">29.2mm</text>
<text x="29.5" y="114.3">0.035in HEX</text>
<text x="32.1" y="117.6">6 PLACES</text>
<text x="76.1" y="116.2">1.15in</text>
<text x="98.2" y="116.2">1.15in</text>
<text x="153.3" y="117.4">14.2mm</text>
<text x="211.4" y="118.3">11.6mm</text>
<text x="154.8" y="121.2">0.56in</text>
<text x="212.9" y="122.1">0.46in</text>
<text x="39" y="131.8">4.8mm</text>
<text x="91" y="130.9">14.2mm</text>
<text x="39.1" y="135.6">0.19in</text>
<text x="92.7" y="134.7">0.56in</text>
<text x="125.4" y="135.1">30.0mm</text>
<text x="187.2" y="137.9">ADJUSTER LOCKING SCREW</text>
<text x="249.1" y="135.6">4.8mm</text>
<text x="126.9" y="138.9">1.18in</text>
<text x="198.5" y="141.2">2.0mm [5/64in] HEX</text>
<text x="250.4" y="139.4">0.19in</text>
<text x="90.5" y="146">9.5mm</text>
<text x="90.7" y="149.8">0.38in</text>
<text x="125.4" y="146.1">58.4mm</text>
<text x="126.9" y="149.9">2.30in</text>
<text x="160.8" y="146.9">9.5mm</text>
<text x="212" y="144.6">3 PLACES</text>
<text x="162.1" y="150.7">0.38in</text>
<text x="90.9" y="165.6">38.2mm</text>
<text x="92.4" y="169.4">1.50in</text>
<text x="143.8" y="184.6">METRIC ID MARK</text>
</g>
</svg>
